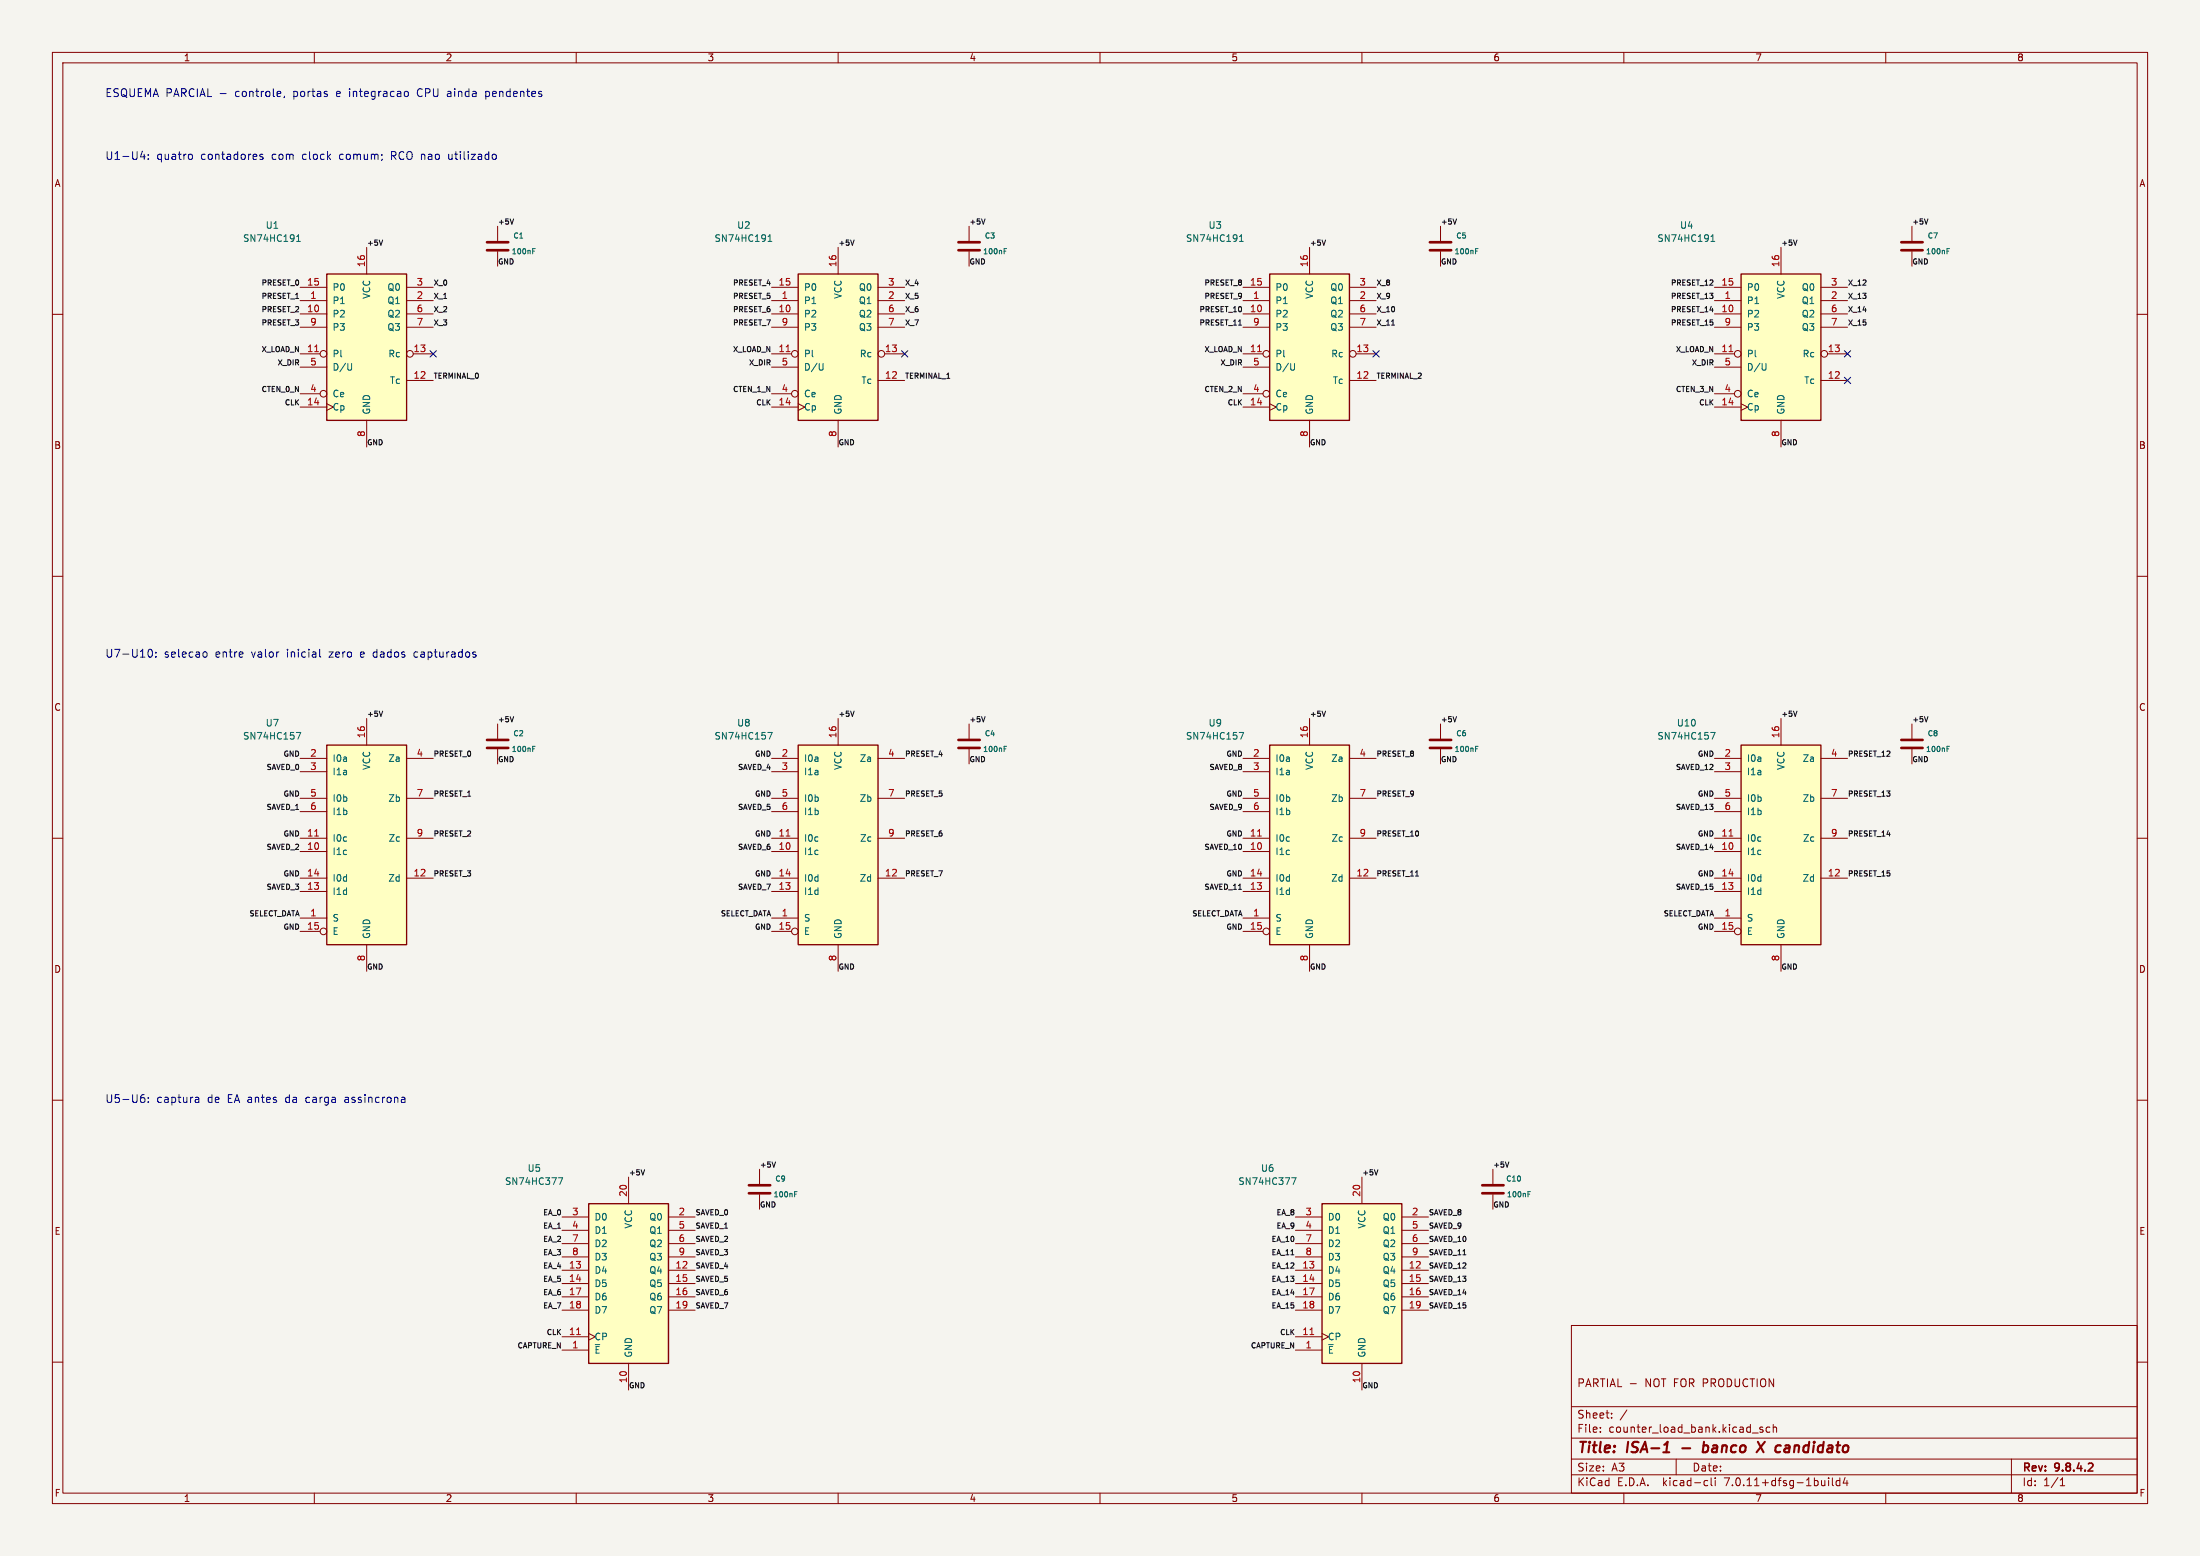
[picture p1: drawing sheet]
<svg xmlns="http://www.w3.org/2000/svg" width="420mm" height="297mm" viewBox="0 0 420 297" stroke-linecap="round" stroke-linejoin="round" font-family="sans-serif">
<path d="M0 0h420v297h-420z" fill="#f5f4ef" stroke="#f5f4ef" stroke-width=".19"/>
<g fill="none" stroke="#840000" stroke-width=".19">
<path d="M10 10h400v277h-400zM12 12h396v273h-396zM60 10v2M110 10v2M160 10v2M210 10v2M260 10v2M310 10v2M360 10v2M10 60h2M57.3 57.4h5.1M57.3 59.9h5.1"/>
<path d="M57.3 54.8h5.1M70 47.2v5.1M77.6 57.4h5.1M77.6 59.9h5.1M77.6 54.8h5.1M95 43.2v2.8M95 48v2.8M147.3 57.4h5.1M147.3 59.9h5.1M147.3 54.8h5.1M160 47.2v5.1M167.6 57.4h5.1"/>
<path d="M167.6 59.9h5.1M167.6 54.8h5.1M185 43.2v2.8M185 48v2.8M237.3 57.4h5.1M237.3 59.9h5.1M237.3 54.8h5.1M250 47.2v5.1M257.6 57.4h5.1M257.6 59.9h5.1M257.6 54.8h5.1M275 43.2v2.8"/>
<path d="M275 48v2.8M327.3 57.4h5.1M327.3 59.9h5.1M327.3 54.8h5.1M340 47.2v5.1M347.6 57.4h5.1M347.6 59.9h5.1M347.6 54.8h5.1M365 43.2v2.8M365 48v2.8M408 60h2M57.3 67.5h3.8"/>
<path d="M57.3 77.7h5.1M57.3 75.2h3.8M57.3 70.1h5.1M57.3 62.5h5.1M62.4 77.1l1.3 .6-1.3 .6M77.6 72.6h5.1M77.6 62.5h5.1M78.9 67.5h3.8M147.3 67.5h3.8M147.3 77.7h5.1M147.3 75.2h3.8M147.3 70.1h5.1"/>
<path d="M147.3 62.5h5.1M152.4 77.1l1.2 .6-1.2 .6M167.6 72.6h5.1M167.6 62.5h5.1M168.9 67.5h3.8M237.3 67.5h3.8M237.3 77.7h5.1M237.3 75.2h3.8M237.3 70.1h5.1M237.3 62.5h5.1M242.4 77.1l1.3 .6-1.3 .6M257.6 72.6h5.1"/>
<path d="M257.6 62.5h5.1M258.9 67.5h3.8M327.3 67.5h3.8M327.3 77.7h5.1M327.3 75.2h3.8M327.3 70.1h5.1M327.3 62.5h5.1M332.4 77.1l1.2 .6-1.2 .6M347.6 72.6h5.1M347.6 62.5h5.1M348.9 67.5h3.8M70 80.2v5.1"/>
<path d="M160 80.2v5.1M250 80.2v5.1M340 80.2v5.1M10 110h2M408 110h2M70 137.1v5.1M95 138.2v2.8M160 137.1v5.1M185 138.2v2.8M250 137.1v5.1M275 138.2v2.8M340 137.1v5.1"/>
<path d="M365 138.2v2.8M10 160h2M57.3 160h5.1M57.3 144.8h5.1M57.3 147.3h5.1M57.3 152.4h5.1M57.3 154.9h5.1M77.6 160h5.1M77.6 144.8h5.1M77.6 152.4h5.1M95 143v2.8M147.3 160h5.1"/>
<path d="M147.3 144.8h5.1M147.3 147.3h5.1M147.3 152.4h5.1M147.3 154.9h5.1M167.6 160h5.1M167.6 144.8h5.1M167.6 152.4h5.1M185 143v2.8M237.3 160h5.1M237.3 144.8h5.1M237.3 147.3h5.1M237.3 152.4h5.1"/>
<path d="M237.3 154.9h5.1M257.6 160h5.1M257.6 144.8h5.1M257.6 152.4h5.1M275 143v2.8M327.3 160h5.1M327.3 144.8h5.1M327.3 147.3h5.1M327.3 152.4h5.1M327.3 154.9h5.1M347.6 160h5.1M347.6 144.8h5.1"/>
<path d="M347.6 152.4h5.1M365 143v2.8M408 160h2M57.3 175.2h5.1M57.3 162.5h5.1M57.3 167.6h5.1M57.3 170.2h5.1M57.3 177.8h3.8M77.6 167.6h5.1M147.3 175.2h5.1M147.3 162.5h5.1M147.3 167.6h5.1"/>
<path d="M147.3 170.2h5.1M147.3 177.8h3.8M167.6 167.6h5.1M237.3 175.2h5.1M237.3 162.5h5.1M237.3 167.6h5.1M237.3 170.2h5.1M237.3 177.8h3.8M257.6 167.6h5.1M327.3 175.2h5.1M327.3 162.5h5.1M327.3 167.6h5.1"/>
<path d="M327.3 170.2h5.1M327.3 177.8h3.8M347.6 167.6h5.1M70 180.3v5.1M160 180.3v5.1M250 180.3v5.1M340 180.3v5.1M10 210h2M408 210h2M107.3 232.3h5.1M107.3 234.8h5.1M107.3 237.4h5.1"/>
<path d="M107.3 239.9h5.1M120 224.7v5.1M127.6 232.3h5.1M127.6 234.8h5.1M127.6 237.4h5.1M127.6 239.9h5.1M145 223.2v2.8M145 228v2.8M247.3 232.3h5.1M247.3 234.8h5.1M247.3 237.4h5.1M247.3 239.9h5.1"/>
<path d="M260 224.7v5.1M267.6 232.3h5.1M267.6 234.8h5.1M267.6 237.4h5.1M267.6 239.9h5.1M285 223.2v2.8M285 228v2.8M10 260h2M107.3 257.7h5.1M107.3 255.2h5.1M107.3 242.5h5.1M107.3 245h5.1"/>
<path d="M107.3 247.5h5.1M107.3 250.1h5.1M112.4 254.5l1.3 .7-1.3 .6M127.6 242.5h5.1M127.6 245h5.1M127.6 247.5h5.1M127.6 250.1h5.1M247.3 257.7h5.1M247.3 255.2h5.1M247.3 242.5h5.1M247.3 245h5.1M247.3 247.5h5.1"/>
<path d="M247.3 250.1h5.1M252.4 254.5l1.2 .7-1.2 .6M267.6 242.5h5.1M267.6 245h5.1M267.6 247.5h5.1M267.6 250.1h5.1M300 253h108v32h-108zM408 260h2M120 260.2v5.1M260 260.2v5.1M300 278.5h108M300 274.5h108"/>
<path d="M300 268.5h108M305.5 273.2v.2M305.5 272.5v.1M307.7 270.5v.2M307.7 269.8v.1M310.6 269.1l-1.3 1.9M311.2 264.1h1.2M320 278.5v3M334.5 273.5h1.2M336.5 272.5l-.3-.1-.3 .2 .1 .2 .5 .2v.3h-.6M337.9 272.5l-.5-.1-.2 .3 .1 .6h.6M338.5 272.5l.2-.1 .4 .1 .1 .9"/>
<path d="M338.5 271.9v1.5M384 278.5v6.5M60 285v2M110 285v2M160 285v2M210 285v2M260 285v2M300 281.5h108M310 285v2M325.6 282.6l.4 .1M326 283.5l-.4 .1M326.7 282.1v1.3l.2 .2"/>
<path d="M327.4 282.1v.1M327.4 282.6v1M349.1 282.1v.1M349.1 282.6v1M349.8 282.1v1.3l.2 .2M351.2 282.7l-.4-.1-.3 .3 .2 .6h.5M351.2 282.1v1.5M352.2 282l-.3 1.1h.9M352.6 282.6v1M360 285v2M393.3 283.6h.9M393.3 282.5l.4-.4v1.5"/>
<circle cx="61.7" cy="75.2" r=".63"/>
<circle cx="61.7" cy="67.5" r=".63"/>
<circle cx="78.3" cy="67.5" r=".63"/>
<circle cx="151.7" cy="67.5" r=".63"/>
<circle cx="151.7" cy="75.2" r=".63"/>
<circle cx="168.3" cy="67.5" r=".63"/>
<circle cx="241.7" cy="67.5" r=".63"/>
<circle cx="241.7" cy="75.2" r=".63"/>
<circle cx="258.3" cy="67.5" r=".63"/>
<circle cx="331.7" cy="67.5" r=".63"/>
<circle cx="331.7" cy="75.2" r=".63"/>
<circle cx="348.3" cy="67.5" r=".63"/>
<circle cx="61.7" cy="177.8" r=".63"/>
<circle cx="151.7" cy="177.8" r=".63"/>
<circle cx="241.7" cy="177.8" r=".63"/>
<circle cx="331.7" cy="177.8" r=".63"/>
</g>
<path d="M399.4 279.4l.1 .2v.3l-.9 .9h.9" fill="none" stroke="#840000" stroke-width=".3"/>
<path d="M317.5 277.2h1.2M321.1 276.4h1.6M325.2 276h.8M325.3 275.2l-.3 2M325.9 277a.66 .66 0 0 1-.8 .1M335.6 275.2l1.1 2M336.9 275.2l-1.6 2M341 275.9l.6 .1M341.5 277.1l-.6 .1M341.6 276.3l-.6 .1" fill="none" stroke="#840000" stroke-width=".4"/>
<g fill="none" stroke="#840000" stroke-width=".51">
<path d="M93 47.8h4M93 46.2h4M183 47.8h4M183 46.2h4M273 47.8h4M273 46.2h4M363 47.8h4M363 46.2h4M93 142.8h4M93 141.2h4M183 142.8h4M183 141.2h4"/>
<path d="M273 142.8h4M273 141.2h4M363 142.8h4M363 141.2h4M143 227.8h4M143 226.2h4M283 227.8h4M283 226.2h4"/>
</g>
<g fill="none" stroke="#006464" stroke-width=".19">
<path d="M56.6 46.1h.8M56.6 45.2l.4-.4v1.3M101.7 47.9h.3M101.7 47.5h.5M146.6 46.1h.8M146.6 45.2l.4-.4v1.3M191.7 47.9h.3M191.7 47.5h.5M236.6 46.1h.8M236.6 45.2l.4-.4v1.3M281.7 47.9h.3M281.7 47.5h.5"/>
<path d="M326.6 46.1h.8M326.6 45.2l.4-.4v1.3M371.7 47.9h.3M371.7 47.5h.5M67.1 69.4v1l-.2 .3M157.1 69.4v1l-.2 .3M247.1 69.4v1l-.2 .3M337.1 69.4v1l-.2 .3M56.6 139.8h.8l-.5 1.3M146.6 139.8h.8l-.5 1.3M236.6 139.8h.8l-.5 1.3M326.6 139.8h.8l-.5 1.3"/>
<path d="M101.7 142.9h.3M101.7 142.5h.5M191.7 142.9h.3M191.7 142.5h.5M281.7 142.9h.3M281.7 142.5h.5M371.7 142.9h.3M371.7 142.5h.5M106.6 224.8h.8l-.5 1.3M151.7 227.9h.3M151.7 227.5h.5M246.6 224.8h.8l-.5 1.3"/>
<path d="M291.7 227.9h.3M291.7 227.5h.5"/>
</g>
<g fill="#ffffc2" stroke="#ffffc2" stroke-width=".19">
<path d="M62.4 52.3h15.2v27.9h-15.2z"/>
<path d="M152.4 52.3h15.2v27.9h-15.2z"/>
<path d="M332.4 142.2h15.2v38.1h-15.2z"/>
<path d="M242.4 52.3h15.2v27.9h-15.2z"/>
<path d="M332.4 52.3h15.2v27.9h-15.2z"/>
<path d="M152.4 142.2h15.2v38.1h-15.2z"/>
<path d="M112.4 229.8h15.2v30.4h-15.2z"/>
<path d="M242.4 142.2h15.2v38.1h-15.2z"/>
<path d="M252.4 229.8h15.2v30.4h-15.2z"/>
<path d="M62.4 142.2h15.2v38.1h-15.2z"/>
</g>
<path d="M62.4 52.3h15.2v27.9h-15.2zM152.4 52.3h15.2v27.9h-15.2zM242.4 52.3h15.2v27.9h-15.2zM332.4 52.3h15.2v27.9h-15.2zM62.4 142.2h15.2v38.1h-15.2zM152.4 142.2h15.2v38.1h-15.2zM242.4 142.2h15.2v38.1h-15.2zM332.4 142.2h15.2v38.1h-15.2zM112.4 229.8h15.2v30.4h-15.2zM252.4 229.8h15.2v30.4h-15.2z" fill="none" stroke="#840000" stroke-width=".25"/>
<path d="M60.1 67.1h.7M150.1 67.1h.7M240.1 67.1h.7M330.1 67.1h.7M60.1 159.6h.7M150.1 159.6h.7M240.1 159.6h.7M330.1 159.6h.7M110.1 254.7h.7M250.1 254.7h.7" fill="none" stroke="#a90000" stroke-width=".19"/>
<g fill="none" stroke="#0f0f0f" stroke-width=".19">
<path d="M73.1 45.8l-.4 1M98.1 41.8l-.4 1M163.1 45.8l-.4 1M188.1 41.8l-.4 1M253.1 45.8l-.4 1M278.1 41.8l-.4 1M343.1 45.8l-.4 1M368.1 41.8l-.4 1M236.4 62.1h.6M265.7 62.1h.5M73.1 135.7l-.4 1M98.1 136.8l-.4 1"/>
<path d="M163.1 135.7l-.4 1M188.1 136.8l-.4 1M253.1 135.7l-.4 1M278.1 136.8l-.4 1M343.1 135.7l-.4 1M368.1 136.8l-.4 1M123.1 223.3l-.4 1M148.1 221.8l-.4 1M246.4 239.5h.6M263.1 223.3l-.4 1M288.1 221.8l-.4 1"/>
</g>
<g fill="none" stroke="#0000c2" stroke-width=".19">
<path d="M54.3 18.4l-.1 .3M77.5 17.4l.3 .1 .2 .2-.1 .6-.4 .1M79.8 17.2l-.1 .4 .1 .6M92.7 18.4h.5M92.7 17.4v1.5M93.2 17.4l-.5 .1M27.2 28.9l-.4 1h.9M27.5 29.4v1M28.3 30.3v.1M28.3 29.5v.1M36.2 29.4l.4 .1 .1 .2v.6l-.5 .1M50.2 29.5l-.4-.1-.2 .2 .1 .3 .5 .1v.4h-.6"/>
<path d="M85.7 29.4v.8l.2 .2M28.3 124.2l.3-.3a.8 .8 0 0 1 .5 .8 .8 .8 0 0 1-.5 .7l-.3-.2M29.7 124.5v.2M29.7 125.3v.1M39 124.4l.4 .1 .1 .2v.6l-.5 .1M61 123.9v1.3l.2 .2M79.3 124.4l-.3 .3v.5l.3 .2M27.1 209.5l.4 .1 .2 .2-.1 .5-.5 .1M27.5 208.9l-.4 .1M28.3 209.5v.2M28.3 210.3v.1M37.5 209.4h.2l.3 .3v.7"/>
<path d="M38 210.4h-.5M38 209.8l-.5 .1M65.9 209.9v.5M77.2 209.5l.1 .9M77.3 210.4h-.1M77.3 209.8l-.1 .1"/>
</g>
<path d="M82.1 66.9l1.2 1.2M83.3 66.9l-1.2 1.2M172.1 66.9l1.2 1.2M173.3 66.9l-1.2 1.2M262.1 66.9l1.2 1.2M263.3 66.9l-1.2 1.2M352.1 66.9l1.2 1.2M352.1 72l1.2 1.2M353.3 66.9l-1.2 1.2M353.3 72l-1.2 1.2" fill="none" stroke="#000084" stroke-width=".19"/>
<g font-size="2.8" fill="#840000">
<text x="301" y="277.9">Title:</text>
<text x="310.6" y="277.9">ISA-1</text>
<text x="326.7" y="277.9">banco</text>
<text x="338" y="277.9">X</text>
<text x="342.2" y="277.9">candidato</text>
</g>
<g font-size="2.1" fill="#0000c2">
<text x="20" y="18.7">ESQUEMA PARCIAL -</text>
<text x="45" y="18.7">controle,</text>
<text x="56.3" y="18.7">portas</text>
<text x="64.6" y="18.7">e integracao</text>
<text x="80.4" y="18.7">CPU ainda</text>
<text x="93.7" y="18.7">pendentes</text>
<text x="20" y="30.7">U1-U4:</text>
<text x="29.9" y="30.7">quatro</text>
<text x="38.4" y="30.7">contadores</text>
<text x="52" y="30.7">com</text>
<text x="58" y="30.7">clock</text>
<text x="65.2" y="30.7">comum;</text>
<text x="75.2" y="30.7">RCO nao</text>
<text x="86.5" y="30.7">utilizado</text>
<text x="20" y="125.7">U7-U10:</text>
<text x="31.3" y="125.7">selecao</text>
<text x="41.2" y="125.7">entre</text>
<text x="48.2" y="125.7">valor</text>
<text x="55.1" y="125.7">inicial</text>
<text x="63.3" y="125.7">zero</text>
<text x="69.4" y="125.7">e dados</text>
<text x="79.9" y="125.7">capturados</text>
<text x="20" y="210.7">U5-U6:</text>
<text x="29.9" y="210.7">captura</text>
<text x="39.7" y="210.7">de</text>
<text x="43.6" y="210.7">EA antes</text>
<text x="54.9" y="210.7">da</text>
<text x="58.9" y="210.7">carga</text>
<text x="66.5" y="210.7">assincrona</text>
</g>
<g font-size="2.1" fill="#840000">
<text x="301" y="265">PARTIAL -</text>
<text x="314.1" y="265">NOT FOR PRODUCTION</text>
<text x="301" y="273.7">File:</text>
<text x="301" y="271">Sheet:</text>
<text x="307.1" y="273.7">counter_load_bank.kicad_sch</text>
<text x="301" y="281.1">Size:</text>
<text x="307.6" y="281.1">A3</text>
<text x="323" y="281.1">Date:</text>
<text x="386" y="281.3">Rev:</text>
<text x="392.4" y="281.3">9.8.4.2</text>
<text x="301" y="283.9">KiCad</text>
<text x="308.7" y="283.9">E.D.A.</text>
<text x="317.6" y="283.9">kicad-cli</text>
<text x="329.5" y="283.9">7.0.11+dfsg-1build4</text>
<text x="386" y="283.9">Id:</text>
<text x="390.1" y="283.9">1/1</text>
</g>
<g font-size="1.8" fill="#840000">
<text x="35" y="11.9">1</text>
<text x="85" y="11.9">2</text>
<text x="135" y="11.9">3</text>
<text x="185" y="11.9">4</text>
<text x="235" y="11.9">5</text>
<text x="285" y="11.9">6</text>
<text x="335" y="11.9">7</text>
<text x="385" y="11.9">8</text>
<text x="10.3" y="35.9">A</text>
<text x="408.3" y="35.9">A</text>
<text x="10.3" y="85.9">B</text>
<text x="408.2" y="85.9">B</text>
<text x="10.3" y="135.9">C</text>
<text x="408.2" y="135.9">C</text>
<text x="10.3" y="185.9">D</text>
<text x="408.2" y="185.9">D</text>
<text x="10.3" y="235.9">E</text>
<text x="408.3" y="235.9">E</text>
<text x="10.3" y="285.9">F</text>
<text x="35" y="286.9">1</text>
<text x="85" y="286.9">2</text>
<text x="135" y="286.9">3</text>
<text x="185" y="286.9">4</text>
<text x="235" y="286.9">5</text>
<text x="285" y="286.9">6</text>
<text x="335" y="286.9">7</text>
<text x="385" y="286.9">8</text>
<text x="408.3" y="285.9">F</text>
</g>
<g font-size="1.8" fill="#006464">
<text x="46.3" y="46.4">SN74HC191</text>
<text x="50.6" y="43.9">U1</text>
<text x="136.3" y="46.4">SN74HC191</text>
<text x="140.6" y="43.9">U2</text>
<text x="226.3" y="46.4">SN74HC191</text>
<text x="230.6" y="43.9">U3</text>
<text x="316.3" y="46.4">SN74HC191</text>
<text x="320.6" y="43.9">U4</text>
<text x="63.4" y="58.2">P1</text>
<text x="63.4" y="55.7">P0</text>
<text x="70.9" y="57.1" transform="rotate(-90 70.9 57.1)">VCC</text>
<text x="73.9" y="58.2">Q1</text>
<text x="73.9" y="55.7">Q0</text>
<text x="153.4" y="58.2">P1</text>
<text x="153.4" y="55.7">P0</text>
<text x="160.9" y="57.1" transform="rotate(-90 160.9 57.1)">VCC</text>
<text x="163.9" y="58.2">Q1</text>
<text x="163.9" y="55.7">Q0</text>
<text x="243.4" y="58.2">P1</text>
<text x="243.4" y="55.7">P0</text>
<text x="250.9" y="57.1" transform="rotate(-90 250.9 57.1)">VCC</text>
<text x="253.9" y="58.2">Q1</text>
<text x="253.9" y="55.7">Q0</text>
<text x="333.4" y="58.2">P1</text>
<text x="333.4" y="55.7">P0</text>
<text x="340.9" y="57.1" transform="rotate(-90 340.9 57.1)">VCC</text>
<text x="343.9" y="58.2">Q1</text>
<text x="343.9" y="55.7">Q0</text>
<text x="63.4" y="60.8">P2</text>
<text x="63.4" y="63.3">P3</text>
<text x="73.9" y="60.8">Q2</text>
<text x="73.9" y="63.3">Q3</text>
<text x="153.4" y="60.8">P2</text>
<text x="153.4" y="63.3">P3</text>
<text x="163.9" y="60.8">Q2</text>
<text x="163.9" y="63.3">Q3</text>
<text x="243.4" y="60.8">P2</text>
<text x="243.4" y="63.3">P3</text>
<text x="253.9" y="60.8">Q2</text>
<text x="253.9" y="63.3">Q3</text>
<text x="333.4" y="60.8">P2</text>
<text x="333.4" y="63.3">P3</text>
<text x="343.9" y="60.8">Q2</text>
<text x="343.9" y="63.3">Q3</text>
<text x="63.4" y="68.4">Pl</text>
<text x="63.4" y="70.9">D/U</text>
<text x="74" y="68.4">Rc</text>
<text x="153.4" y="68.4">Pl</text>
<text x="153.4" y="70.9">D/U</text>
<text x="164" y="68.4">Rc</text>
<text x="243.4" y="68.4">Pl</text>
<text x="243.4" y="70.9">D/U</text>
<text x="254" y="68.4">Rc</text>
<text x="333.4" y="68.4">Pl</text>
<text x="333.4" y="70.9">D/U</text>
<text x="344" y="68.4">Rc</text>
<text x="63.4" y="76">Ce</text>
<text x="74.3" y="73.5">Tc</text>
<text x="153.4" y="76">Ce</text>
<text x="164.3" y="73.5">Tc</text>
<text x="243.4" y="76">Ce</text>
<text x="254.3" y="73.5">Tc</text>
<text x="333.4" y="76">Ce</text>
<text x="344.3" y="73.5">Tc</text>
<text x="63.4" y="78.6">Cp</text>
<text x="70.9" y="79.2" transform="rotate(-90 70.9 79.2)">GND</text>
<text x="153.4" y="78.6">Cp</text>
<text x="160.9" y="79.2" transform="rotate(-90 160.9 79.2)">GND</text>
<text x="243.4" y="78.6">Cp</text>
<text x="250.9" y="79.2" transform="rotate(-90 250.9 79.2)">GND</text>
<text x="333.4" y="78.6">Cp</text>
<text x="340.9" y="79.2" transform="rotate(-90 340.9 79.2)">GND</text>
<text x="46.3" y="141.4">SN74HC157</text>
<text x="50.6" y="138.9">U7</text>
<text x="136.3" y="141.4">SN74HC157</text>
<text x="140.6" y="138.9">U8</text>
<text x="226.3" y="141.4">SN74HC157</text>
<text x="230.6" y="138.9">U9</text>
<text x="316.3" y="141.4">SN74HC157</text>
<text x="320" y="138.9">U10</text>
<text x="63.4" y="145.6">I0a</text>
<text x="63.4" y="148.2">I1a</text>
<text x="70.9" y="147.1" transform="rotate(-90 70.9 147.1)">VCC</text>
<text x="74" y="145.6">Za</text>
<text x="153.4" y="145.6">I0a</text>
<text x="153.4" y="148.2">I1a</text>
<text x="160.9" y="147.1" transform="rotate(-90 160.9 147.1)">VCC</text>
<text x="164" y="145.6">Za</text>
<text x="243.4" y="145.6">I0a</text>
<text x="243.4" y="148.2">I1a</text>
<text x="250.9" y="147.1" transform="rotate(-90 250.9 147.1)">VCC</text>
<text x="254" y="145.6">Za</text>
<text x="333.4" y="145.6">I0a</text>
<text x="333.4" y="148.2">I1a</text>
<text x="340.9" y="147.1" transform="rotate(-90 340.9 147.1)">VCC</text>
<text x="344" y="145.6">Za</text>
<text x="63.4" y="153.2">I0b</text>
<text x="63.4" y="155.8">I1b</text>
<text x="74" y="153.2">Zb</text>
<text x="153.4" y="153.2">I0b</text>
<text x="153.4" y="155.8">I1b</text>
<text x="164" y="153.2">Zb</text>
<text x="243.4" y="153.2">I0b</text>
<text x="243.4" y="155.8">I1b</text>
<text x="254" y="153.2">Zb</text>
<text x="333.4" y="153.2">I0b</text>
<text x="333.4" y="155.8">I1b</text>
<text x="344" y="153.2">Zb</text>
<text x="63.4" y="160.9">I0c</text>
<text x="74.1" y="160.9">Zc</text>
<text x="153.4" y="160.9">I0c</text>
<text x="164.1" y="160.9">Zc</text>
<text x="243.4" y="160.9">I0c</text>
<text x="254.1" y="160.9">Zc</text>
<text x="333.4" y="160.9">I0c</text>
<text x="344.1" y="160.9">Zc</text>
<text x="63.4" y="163.4">I1c</text>
<text x="153.4" y="163.4">I1c</text>
<text x="243.4" y="163.4">I1c</text>
<text x="333.4" y="163.4">I1c</text>
<text x="63.4" y="171">I1d</text>
<text x="63.4" y="168.5">I0d</text>
<text x="74" y="168.5">Zd</text>
<text x="153.4" y="171">I1d</text>
<text x="153.4" y="168.5">I0d</text>
<text x="164" y="168.5">Zd</text>
<text x="243.4" y="171">I1d</text>
<text x="243.4" y="168.5">I0d</text>
<text x="254" y="168.5">Zd</text>
<text x="333.4" y="171">I1d</text>
<text x="333.4" y="168.5">I0d</text>
<text x="344" y="168.5">Zd</text>
<text x="63.4" y="176.1">S</text>
<text x="63.4" y="178.6">E</text>
<text x="70.9" y="179.3" transform="rotate(-90 70.9 179.3)">GND</text>
<text x="153.4" y="176.1">S</text>
<text x="153.4" y="178.6">E</text>
<text x="160.9" y="179.3" transform="rotate(-90 160.9 179.3)">GND</text>
<text x="243.4" y="176.1">S</text>
<text x="243.4" y="178.6">E</text>
<text x="250.9" y="179.3" transform="rotate(-90 250.9 179.3)">GND</text>
<text x="333.4" y="176.1">S</text>
<text x="333.4" y="178.6">E</text>
<text x="340.9" y="179.3" transform="rotate(-90 340.9 179.3)">GND</text>
<text x="96.3" y="226.4">SN74HC377</text>
<text x="100.6" y="223.9">U5</text>
<text x="236.3" y="226.4">SN74HC377</text>
<text x="240.6" y="223.9">U6</text>
<text x="113.4" y="233.2">D0</text>
<text x="123.9" y="233.2">Q0</text>
<text x="253.4" y="233.2">D0</text>
<text x="263.9" y="233.2">Q0</text>
<text x="113.4" y="235.7">D1</text>
<text x="113.4" y="238.2">D2</text>
<text x="120.9" y="234.6" transform="rotate(-90 120.9 234.6)">VCC</text>
<text x="123.9" y="235.7">Q1</text>
<text x="123.9" y="238.2">Q2</text>
<text x="253.4" y="235.7">D1</text>
<text x="253.4" y="238.2">D2</text>
<text x="260.9" y="234.6" transform="rotate(-90 260.9 234.6)">VCC</text>
<text x="263.9" y="235.7">Q1</text>
<text x="263.9" y="238.2">Q2</text>
<text x="113.4" y="243.3">D4</text>
<text x="113.4" y="245.9">D5</text>
<text x="113.4" y="240.8">D3</text>
<text x="123.9" y="243.3">Q4</text>
<text x="123.9" y="245.9">Q5</text>
<text x="123.9" y="240.8">Q3</text>
<text x="253.4" y="243.3">D4</text>
<text x="253.4" y="245.9">D5</text>
<text x="253.4" y="240.8">D3</text>
<text x="263.9" y="243.3">Q4</text>
<text x="263.9" y="245.9">Q5</text>
<text x="263.9" y="240.8">Q3</text>
<text x="113.4" y="248.4">D6</text>
<text x="113.4" y="250.9">D7</text>
<text x="123.9" y="248.4">Q6</text>
<text x="123.9" y="250.9">Q7</text>
<text x="253.4" y="248.4">D6</text>
<text x="253.4" y="250.9">D7</text>
<text x="263.9" y="248.4">Q6</text>
<text x="263.9" y="250.9">Q7</text>
<text x="113.4" y="256">CP</text>
<text x="253.4" y="256">CP</text>
<text x="113.4" y="258.6">~{E}</text>
<text x="120.9" y="259.2" transform="rotate(-90 120.9 259.2)">GND</text>
<text x="253.4" y="258.6">~{E}</text>
<text x="260.9" y="259.2" transform="rotate(-90 260.9 259.2)">GND</text>
</g>
<g font-size="1.8" fill="#a90000">
<text x="69.7" y="51.1" transform="rotate(-90 69.7 51.1)">16</text>
<text x="159.7" y="51.1" transform="rotate(-90 159.7 51.1)">16</text>
<text x="249.7" y="51.1" transform="rotate(-90 249.7 51.1)">16</text>
<text x="339.7" y="51.1" transform="rotate(-90 339.7 51.1)">16</text>
<text x="58.5" y="59.7">10</text>
<text x="58.5" y="54.6">15</text>
<text x="59.1" y="57.1">1</text>
<text x="79.5" y="57.1">2</text>
<text x="79.5" y="54.6">3</text>
<text x="79.5" y="59.7">6</text>
<text x="148.5" y="59.7">10</text>
<text x="148.5" y="54.6">15</text>
<text x="149.1" y="57.1">1</text>
<text x="169.5" y="57.1">2</text>
<text x="169.5" y="54.6">3</text>
<text x="169.5" y="59.7">6</text>
<text x="238.5" y="59.7">10</text>
<text x="238.5" y="54.6">15</text>
<text x="239.1" y="57.1">1</text>
<text x="259.5" y="57.1">2</text>
<text x="259.5" y="54.6">3</text>
<text x="259.5" y="59.7">6</text>
<text x="328.5" y="59.7">10</text>
<text x="328.5" y="54.6">15</text>
<text x="329.1" y="57.1">1</text>
<text x="349.5" y="57.1">2</text>
<text x="349.5" y="54.6">3</text>
<text x="349.5" y="59.7">6</text>
<text x="59.1" y="62.2">9</text>
<text x="79.5" y="62.2">7</text>
<text x="149.1" y="62.2">9</text>
<text x="169.5" y="62.2">7</text>
<text x="239.1" y="62.2">9</text>
<text x="259.5" y="62.2">7</text>
<text x="329.1" y="62.2">9</text>
<text x="349.5" y="62.2">7</text>
<text x="58.5" y="67.3">11</text>
<text x="59.1" y="69.8">5</text>
<text x="78.8" y="67.3">13</text>
<text x="148.5" y="67.3">11</text>
<text x="149.1" y="69.8">5</text>
<text x="168.8" y="67.3">13</text>
<text x="238.5" y="67.3">11</text>
<text x="239.1" y="69.8">5</text>
<text x="258.8" y="67.3">13</text>
<text x="328.5" y="67.3">11</text>
<text x="329.1" y="69.8">5</text>
<text x="348.8" y="67.3">13</text>
<text x="58.5" y="77.4">14</text>
<text x="59.1" y="74.9">4</text>
<text x="78.8" y="72.4">12</text>
<text x="148.5" y="77.4">14</text>
<text x="149.1" y="74.9">4</text>
<text x="168.8" y="72.4">12</text>
<text x="238.5" y="77.4">14</text>
<text x="239.1" y="74.9">4</text>
<text x="258.8" y="72.4">12</text>
<text x="328.5" y="77.4">14</text>
<text x="329.1" y="74.9">4</text>
<text x="348.8" y="72.4">12</text>
<text x="69.7" y="83.5" transform="rotate(-90 69.7 83.5)">8</text>
<text x="159.7" y="83.5" transform="rotate(-90 159.7 83.5)">8</text>
<text x="249.7" y="83.5" transform="rotate(-90 249.7 83.5)">8</text>
<text x="339.7" y="83.5" transform="rotate(-90 339.7 83.5)">8</text>
<text x="69.7" y="141" transform="rotate(-90 69.7 141)">16</text>
<text x="159.7" y="141" transform="rotate(-90 159.7 141)">16</text>
<text x="249.7" y="141" transform="rotate(-90 249.7 141)">16</text>
<text x="339.7" y="141" transform="rotate(-90 339.7 141)">16</text>
<text x="59.1" y="144.5">2</text>
<text x="59.1" y="147">3</text>
<text x="79.5" y="144.5">4</text>
<text x="149.1" y="144.5">2</text>
<text x="149.1" y="147">3</text>
<text x="169.5" y="144.5">4</text>
<text x="239.1" y="144.5">2</text>
<text x="239.1" y="147">3</text>
<text x="259.5" y="144.5">4</text>
<text x="329.1" y="144.5">2</text>
<text x="329.1" y="147">3</text>
<text x="349.5" y="144.5">4</text>
<text x="59.1" y="152.1">5</text>
<text x="59.1" y="154.7">6</text>
<text x="79.5" y="152.1">7</text>
<text x="149.1" y="152.1">5</text>
<text x="149.1" y="154.7">6</text>
<text x="169.5" y="152.1">7</text>
<text x="239.1" y="152.1">5</text>
<text x="239.1" y="154.7">6</text>
<text x="259.5" y="152.1">7</text>
<text x="329.1" y="152.1">5</text>
<text x="329.1" y="154.7">6</text>
<text x="349.5" y="152.1">7</text>
<text x="58.5" y="159.7">11</text>
<text x="79.5" y="159.7">9</text>
<text x="148.5" y="159.7">11</text>
<text x="169.5" y="159.7">9</text>
<text x="238.5" y="159.7">11</text>
<text x="259.5" y="159.7">9</text>
<text x="328.5" y="159.7">11</text>
<text x="349.5" y="159.7">9</text>
<text x="58.5" y="162.3">10</text>
<text x="58.5" y="167.4">14</text>
<text x="78.8" y="167.4">12</text>
<text x="148.5" y="162.3">10</text>
<text x="148.5" y="167.4">14</text>
<text x="168.8" y="167.4">12</text>
<text x="238.5" y="162.3">10</text>
<text x="238.5" y="167.4">14</text>
<text x="258.8" y="167.4">12</text>
<text x="328.5" y="162.3">10</text>
<text x="328.5" y="167.4">14</text>
<text x="348.8" y="167.4">12</text>
<text x="58.5" y="169.9">13</text>
<text x="148.5" y="169.9">13</text>
<text x="238.5" y="169.9">13</text>
<text x="328.5" y="169.9">13</text>
<text x="58.5" y="177.5">15</text>
<text x="59.1" y="175">1</text>
<text x="148.5" y="177.5">15</text>
<text x="149.1" y="175">1</text>
<text x="238.5" y="177.5">15</text>
<text x="239.1" y="175">1</text>
<text x="328.5" y="177.5">15</text>
<text x="329.1" y="175">1</text>
<text x="69.7" y="183.6" transform="rotate(-90 69.7 183.6)">8</text>
<text x="159.7" y="183.6" transform="rotate(-90 159.7 183.6)">8</text>
<text x="249.7" y="183.6" transform="rotate(-90 249.7 183.6)">8</text>
<text x="339.7" y="183.6" transform="rotate(-90 339.7 183.6)">8</text>
<text x="109.1" y="232">3</text>
<text x="119.7" y="228.5" transform="rotate(-90 119.7 228.5)">20</text>
<text x="129.5" y="232">2</text>
<text x="249.1" y="232">3</text>
<text x="259.7" y="228.5" transform="rotate(-90 259.7 228.5)">20</text>
<text x="269.5" y="232">2</text>
<text x="109.1" y="234.6">4</text>
<text x="109.1" y="237.1">7</text>
<text x="109.1" y="239.7">8</text>
<text x="129.5" y="234.6">5</text>
<text x="129.5" y="237.1">6</text>
<text x="129.5" y="239.7">9</text>
<text x="249.1" y="234.6">4</text>
<text x="249.1" y="237.1">7</text>
<text x="249.1" y="239.7">8</text>
<text x="269.5" y="234.6">5</text>
<text x="269.5" y="237.1">6</text>
<text x="269.5" y="239.7">9</text>
<text x="108.5" y="242.2">13</text>
<text x="108.5" y="244.7">14</text>
<text x="128.8" y="242.2">12</text>
<text x="128.8" y="244.7">15</text>
<text x="248.5" y="242.2">13</text>
<text x="248.5" y="244.7">14</text>
<text x="268.8" y="242.2">12</text>
<text x="268.8" y="244.7">15</text>
<text x="108.5" y="247.3">17</text>
<text x="108.5" y="249.8">18</text>
<text x="128.8" y="247.3">16</text>
<text x="128.8" y="249.8">19</text>
<text x="248.5" y="247.3">17</text>
<text x="248.5" y="249.8">18</text>
<text x="268.8" y="247.3">16</text>
<text x="268.8" y="249.8">19</text>
<text x="108.5" y="254.9">11</text>
<text x="109.1" y="257.4">1</text>
<text x="248.5" y="254.9">11</text>
<text x="249.1" y="257.4">1</text>
</g>
<g font-size="1.8" fill="#0f0f0f">
<text x="119.7" y="264.1" transform="rotate(-90 119.7 264.1)">10</text>
<text x="259.7" y="264.1" transform="rotate(-90 259.7 264.1)">10</text>
</g>
<g font-size="1.4" fill="#0f0f0f">
<text x="70" y="46.9">+5V</text>
<text x="95" y="42.9">+5V</text>
<text x="160" y="46.9">+5V</text>
<text x="185" y="42.9">+5V</text>
<text x="250" y="46.9">+5V</text>
<text x="275" y="42.9">+5V</text>
<text x="340" y="46.9">+5V</text>
<text x="365" y="42.9">+5V</text>
<text x="95" y="50.5">GND</text>
<text x="185" y="50.5">GND</text>
<text x="275" y="50.5">GND</text>
<text x="365" y="50.5">GND</text>
<text x="49.8" y="57.1">PRESET_1</text>
<text x="49.8" y="59.6">PRESET_2</text>
<text x="49.8" y="54.6">PRESET_0</text>
<text x="82.7" y="59.6">X_2</text>
<text x="82.7" y="57.1">X_1</text>
<text x="82.7" y="54.6">X_0</text>
<text x="139.8" y="57.1">PRESET_5</text>
<text x="139.8" y="59.6">PRESET_6</text>
<text x="139.8" y="54.6">PRESET_4</text>
<text x="172.7" y="57.1">X_5</text>
<text x="172.7" y="54.6">X_4</text>
<text x="172.7" y="59.6">X_6</text>
<text x="228.9" y="59.6">PRESET_10</text>
<text x="229.8" y="57.1">PRESET_9</text>
<text x="229.8" y="54.6">PRESET_8</text>
<text x="262.7" y="59.6">X_10</text>
<text x="262.7" y="57.1">X_9</text>
<text x="262.7" y="54.6">X_8</text>
<text x="318.9" y="54.6">PRESET_12</text>
<text x="318.9" y="59.6">PRESET_14</text>
<text x="318.9" y="57.1">PRESET_13</text>
<text x="352.7" y="57.1">X_13</text>
<text x="352.7" y="54.6">X_12</text>
<text x="352.7" y="59.6">X_14</text>
<text x="49.8" y="62.2">PRESET_3</text>
<text x="82.7" y="62.2">X_3</text>
<text x="139.8" y="62.2">PRESET_7</text>
<text x="172.7" y="62.2">X_7</text>
<text x="228.9" y="62.2">PRESET_11</text>
<text x="262.7" y="62.2">X_11</text>
<text x="318.9" y="62.2">PRESET_15</text>
<text x="352.7" y="62.2">X_15</text>
<text x="49.8" y="67.3">X_LOAD_N</text>
<text x="52.9" y="69.8">X_DIR</text>
<text x="139.8" y="67.3">X_LOAD_N</text>
<text x="142.9" y="69.8">X_DIR</text>
<text x="229.8" y="67.3">X_LOAD_N</text>
<text x="232.9" y="69.8">X_DIR</text>
<text x="319.8" y="67.3">X_LOAD_N</text>
<text x="322.9" y="69.8">X_DIR</text>
<text x="49.8" y="74.9">CTEN_0_N</text>
<text x="54.2" y="77.4">CLK</text>
<text x="82.7" y="72.3">TERMINAL_0</text>
<text x="139.8" y="74.9">CTEN_1_N</text>
<text x="144.2" y="77.4">CLK</text>
<text x="172.7" y="72.3">TERMINAL_1</text>
<text x="229.8" y="74.9">CTEN_2_N</text>
<text x="234.2" y="77.4">CLK</text>
<text x="262.7" y="72.3">TERMINAL_2</text>
<text x="319.8" y="74.9">CTEN_3_N</text>
<text x="324.2" y="77.4">CLK</text>
<text x="70" y="85">GND</text>
<text x="160" y="85">GND</text>
<text x="250" y="85">GND</text>
<text x="340" y="85">GND</text>
<text x="70" y="136.9">+5V</text>
<text x="95" y="137.9">+5V</text>
<text x="160" y="136.9">+5V</text>
<text x="185" y="137.9">+5V</text>
<text x="250" y="136.9">+5V</text>
<text x="275" y="137.9">+5V</text>
<text x="340" y="136.9">+5V</text>
<text x="365" y="137.9">+5V</text>
<text x="50.8" y="147">SAVED_0</text>
<text x="54" y="144.5">GND</text>
<text x="82.7" y="144.5">PRESET_0</text>
<text x="95" y="145.5">GND</text>
<text x="140.8" y="147">SAVED_4</text>
<text x="144" y="144.5">GND</text>
<text x="172.7" y="144.5">PRESET_4</text>
<text x="185" y="145.5">GND</text>
<text x="230.8" y="147">SAVED_8</text>
<text x="234" y="144.5">GND</text>
<text x="262.7" y="144.5">PRESET_8</text>
<text x="275" y="145.5">GND</text>
<text x="319.8" y="147">SAVED_12</text>
<text x="324" y="144.5">GND</text>
<text x="352.7" y="144.5">PRESET_12</text>
<text x="365" y="145.5">GND</text>
<text x="50.8" y="154.6">SAVED_1</text>
<text x="54" y="152.1">GND</text>
<text x="82.7" y="152.1">PRESET_1</text>
<text x="140.8" y="154.6">SAVED_5</text>
<text x="144" y="152.1">GND</text>
<text x="172.7" y="152.1">PRESET_5</text>
<text x="230.8" y="154.6">SAVED_9</text>
<text x="234" y="152.1">GND</text>
<text x="262.7" y="152.1">PRESET_9</text>
<text x="319.8" y="154.6">SAVED_13</text>
<text x="324" y="152.1">GND</text>
<text x="352.7" y="152.1">PRESET_13</text>
<text x="54" y="159.7">GND</text>
<text x="82.7" y="159.7">PRESET_2</text>
<text x="144" y="159.7">GND</text>
<text x="172.7" y="159.7">PRESET_6</text>
<text x="234" y="159.7">GND</text>
<text x="262.7" y="159.7">PRESET_10</text>
<text x="324" y="159.7">GND</text>
<text x="352.7" y="159.7">PRESET_14</text>
<text x="50.8" y="162.3">SAVED_2</text>
<text x="54" y="167.3">GND</text>
<text x="82.7" y="167.3">PRESET_3</text>
<text x="140.8" y="162.3">SAVED_6</text>
<text x="144" y="167.3">GND</text>
<text x="172.7" y="167.3">PRESET_7</text>
<text x="229.8" y="162.3">SAVED_10</text>
<text x="234" y="167.3">GND</text>
<text x="262.7" y="167.3">PRESET_11</text>
<text x="319.8" y="162.3">SAVED_14</text>
<text x="324" y="167.3">GND</text>
<text x="352.7" y="167.3">PRESET_15</text>
<text x="50.8" y="169.9">SAVED_3</text>
<text x="140.8" y="169.9">SAVED_7</text>
<text x="229.8" y="169.9">SAVED_11</text>
<text x="319.8" y="169.9">SAVED_15</text>
<text x="47.5" y="175">SELECT_DATA</text>
<text x="54" y="177.5">GND</text>
<text x="137.5" y="175">SELECT_DATA</text>
<text x="144" y="177.5">GND</text>
<text x="227.5" y="175">SELECT_DATA</text>
<text x="234" y="177.5">GND</text>
<text x="317.5" y="175">SELECT_DATA</text>
<text x="324" y="177.5">GND</text>
<text x="70" y="185.1">GND</text>
<text x="160" y="185.1">GND</text>
<text x="250" y="185.1">GND</text>
<text x="340" y="185.1">GND</text>
<text x="120" y="224.4">+5V</text>
<text x="145" y="222.9">+5V</text>
<text x="260" y="224.4">+5V</text>
<text x="285" y="222.9">+5V</text>
<text x="103.6" y="232">EA_0</text>
<text x="132.7" y="232">SAVED_0</text>
<text x="145" y="230.5">GND</text>
<text x="243.6" y="232">EA_8</text>
<text x="272.7" y="232">SAVED_8</text>
<text x="285" y="230.5">GND</text>
<text x="103.6" y="239.6">EA_3</text>
<text x="103.6" y="234.6">EA_1</text>
<text x="103.6" y="237.1">EA_2</text>
<text x="132.7" y="234.6">SAVED_1</text>
<text x="132.7" y="237.1">SAVED_2</text>
<text x="132.7" y="239.6">SAVED_3</text>
<text x="242.6" y="239.6">EA_11</text>
<text x="242.6" y="237.1">EA_10</text>
<text x="243.6" y="234.6">EA_9</text>
<text x="272.7" y="234.6">SAVED_9</text>
<text x="272.7" y="239.6">SAVED_11</text>
<text x="272.7" y="237.1">SAVED_10</text>
<text x="103.6" y="242.2">EA_4</text>
<text x="103.6" y="244.7">EA_5</text>
<text x="132.7" y="244.7">SAVED_5</text>
<text x="132.7" y="242.2">SAVED_4</text>
<text x="242.6" y="242.2">EA_12</text>
<text x="242.6" y="244.7">EA_13</text>
<text x="272.7" y="242.2">SAVED_12</text>
<text x="272.7" y="244.7">SAVED_13</text>
<text x="103.6" y="247.3">EA_6</text>
<text x="103.6" y="249.8">EA_7</text>
<text x="132.7" y="247.3">SAVED_6</text>
<text x="132.7" y="249.8">SAVED_7</text>
<text x="242.6" y="249.8">EA_15</text>
<text x="242.6" y="247.3">EA_14</text>
<text x="272.7" y="247.3">SAVED_14</text>
<text x="272.7" y="249.8">SAVED_15</text>
<text x="98.7" y="257.4">CAPTURE_N</text>
<text x="104.2" y="254.9">CLK</text>
<text x="238.7" y="257.4">CAPTURE_N</text>
<text x="244.2" y="254.9">CLK</text>
<text x="120" y="265">GND</text>
<text x="260" y="265">GND</text>
</g>
<g font-size="1.4" fill="#006464">
<text x="97.9" y="45.7">C1</text>
<text x="187.9" y="45.7">C3</text>
<text x="277.9" y="45.7">C5</text>
<text x="367.9" y="45.7">C7</text>
<text x="97.6" y="48.7">100nF</text>
<text x="187.6" y="48.7">100nF</text>
<text x="277.6" y="48.7">100nF</text>
<text x="367.6" y="48.7">100nF</text>
<text x="97.6" y="143.7">100nF</text>
<text x="97.9" y="140.7">C2</text>
<text x="187.6" y="143.7">100nF</text>
<text x="187.9" y="140.7">C4</text>
<text x="277.6" y="143.7">100nF</text>
<text x="277.9" y="140.7">C6</text>
<text x="367.6" y="143.7">100nF</text>
<text x="367.9" y="140.7">C8</text>
<text x="147.9" y="225.7">C9</text>
<text x="287.4" y="225.7">C10</text>
<text x="147.6" y="228.7">100nF</text>
<text x="287.6" y="228.7">100nF</text>
</g>
</svg>
